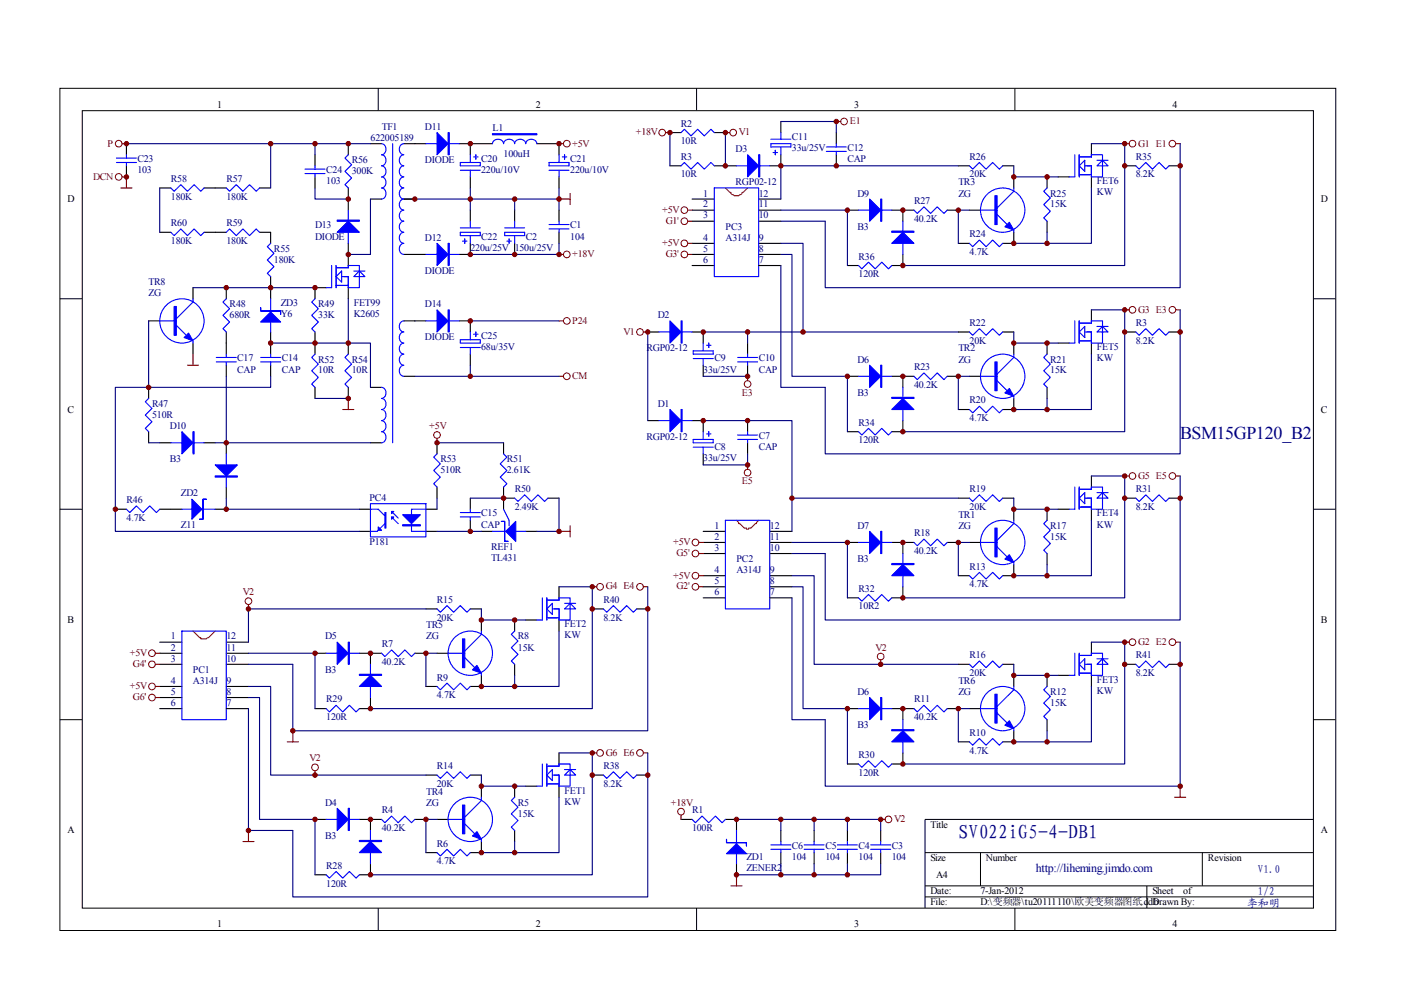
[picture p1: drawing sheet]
<svg xmlns="http://www.w3.org/2000/svg" width="297mm" height="210mm" viewBox="0 0 297 210" stroke-linecap="round" stroke-linejoin="round" font-family="sans-serif">
<g fill="none" stroke="#000" stroke-width=".21">
<path d="M12.7 18.7h270.5v178.6h-270.5zM80.2 18.7v4.7M147.7 18.7v4.7M215.2 18.7v4.7M17.4 23.5h261.1v169h-261.1zM12.7 63.3h4.7M278.4 63.3h4.7M12.7 108h4.7M278.4 108h4.7M12.7 152.6h4.7M278.4 152.6h4.7M278.4 173.7h-82.3v18.8"/>
<path d="M80.2 192.5v4.7M147.7 192.5v4.7M196.1 180.8h82.3M196.1 187.8h82.3M196.1 190.2h82.3M207.9 180.8v7M215.2 192.5v4.7M243.2 187.8v4.7M254.9 180.8v7"/>
</g>
<g fill="none" stroke="#000" stroke-width=".23">
<path d="M26.8 30.5v2.3M26.8 35.2v2.3M33.9 39.9h2.3M43.3 39.9h4.7M55 39.9h2.4M66.8 32.8v2.4M66.8 37.5v2.4M73.8 30.5v2.3M73.8 39.9v4.7M78.5 30.5h2.4M85.6 30.5h4.7M97.4 30.5h7"/>
<path d="M99.7 30.5v2.3M99.7 37.5v2.4M113.8 30.5h4.7v2.3M118.5 37.5v2.4M142 35.2h2.4M142 28.1h2.4M151.4 35.2h4.8M151.4 28.1h2.4M165.6 32.8v2.4h-2.4M165.6 25.8v2.3M177.3 28.1v2.4M177.3 32.8v2.4"/>
<path d="M203.2 35.2h2.3M212.6 35.2h2.3M214.9 37.5v2.4M222 37.5v2.4M224.3 37.5h2.4M231.4 30.5v2.3M231.4 37.5v2.4M238.5 35.2h2.3M247.9 35.2h2.3M33.9 49.3h2.3M43.3 49.3h4.7M55 49.3h2.4v2.3"/>
<path d="M57.4 58.6v4.7M73.8 51.6v4.7M78.5 42.2h2.4M85.6 42.2h2.4M85.6 53.9h4.7M99.7 51.6v2.3h-2.3M99.7 44.6v2.3M109.1 44.6v2.3M109.1 51.6v2.3M118.5 44.6v2.3M118.5 49.3v2.3M146.7 42.2h4.7"/>
<path d="M146.7 53.9h4.7M146.7 44.6h4.7M146.7 46.9h4.7M146.7 51.6h4.7M146.7 56.3h4.7M160.9 42.2h4.7M160.9 53.9h4.7M160.9 44.6h4.7M160.9 46.9h4.7M160.9 51.6h4.7M160.9 56.3h4.7M179.7 44.6h2.3"/>
<path d="M179.7 56.3h2.3M189.1 44.6h4.7M191.4 53.9v2.4h-2.3M191.4 44.6v2.3M200.8 44.6h2.4M203.2 51.6h2.3M205.5 44.6h2.4M214.9 49.3v2.3h-2.3M222 46.9v2.4M31.5 68h2.4M40.9 61v2.3M40.9 72.7v2.4"/>
<path d="M48 61v2.3M48 70.4v4.7M48 77.4v2.4M57.4 70.4v4.7M57.4 77.4v2.4M66.8 70.4v4.7M69.1 61h-2.3v2.3M73.8 61v2.3M73.8 72.7v2.4M85.6 79.8h2.4M85.6 68h4.7M97.4 68h2.3v2.4"/>
<path d="M99.7 75.1v2.3M137.3 70.4h2.4M146.7 70.4h2.4v2.3M149.1 77.4v2.4M158.5 72.7v2.4M158.5 77.4v2.4M179.7 79.8h2.3M189.1 79.8h4.7M191.4 79.8v2.3M200.8 79.8h2.4M203.2 70.4h2.3M205.5 79.8h2.4"/>
<path d="M212.6 70.4h2.3M214.9 72.7v2.4M222 72.7v2.4M224.3 72.7h2.4M231.4 65.7v2.3M231.4 72.7v2.4M238.5 70.4h2.3M247.9 70.4h2.3M31.5 82.1v2.4M31.5 91.5v2.4M33.9 93.9h2.3M43.3 93.9h2.3"/>
<path d="M48 93.9v2.3M66.8 82.1v2.4M73.8 82.1v2.4M78.5 82.1h2.4M78.5 93.9h2.4M92.7 93.9v2.3M106.8 93.9v2.3M137.3 89.2h2.4M146.7 89.2h2.4v2.3M149.1 96.2v2.4M158.5 89.2v2.3M158.5 93.9v2.3"/>
<path d="M179.7 91.5h2.3M191.4 89.2v2.3h-2.3M203.2 86.8h2.3M214.9 84.5v2.3h-2.3M222 82.1v2.4M24.5 108h2.3M33.9 108h4.7M45.6 108h2.4M48 103.3v2.3M76.2 108h2.3M76.2 112.7h2.3M90.3 108h2.4"/>
<path d="M90.3 112.7h2.4M92.7 103.3v2.3M99.7 105.6v2.4M99.7 110.3v2.4M102.1 112.7h2.3M106.8 105.6h2.3M106.8 103.3v4.7M111.5 112.7h2.3M116.2 105.6h2.3M149.1 112.7h4.7M149.1 115h4.7M149.1 117.4h4.7"/>
<path d="M163.2 112.7h4.7M163.2 115h4.7M163.2 117.4h4.7M179.7 115h2.3M189.1 115h4.7M191.4 115v2.4M200.8 115h2.4M203.2 105.6h2.3M205.5 115h2.4M212.6 105.6h2.3M214.9 108v2.3M214.9 119.7v2.4h-2.3"/>
<path d="M222 108v2.3M222 117.4v2.3M224.3 108h2.4M231.4 100.9v2.4M231.4 108v2.3M238.5 105.6h2.3M247.9 105.6h2.3M33.9 138.5h4.7M33.9 136.2h4.7M48 138.5h4.7M48 136.2h4.7M66.8 138.5h2.3"/>
<path d="M76.2 138.5h4.7M78.5 138.5v2.4M88 138.5h2.3M90.3 129.1h2.4M92.7 138.5h2.3M99.7 129.1h2.4M102.1 131.5v2.3M109.1 131.5v2.3M111.5 131.5h2.3M118.5 124.4v2.4M118.5 131.5v2.3M125.6 129.1h2.3"/>
<path d="M135 129.1h2.3M149.1 122.1h4.7M149.1 126.8h4.7M149.1 124.4h4.7M163.2 122.1h4.7M163.2 126.8h4.7M163.2 124.4h4.7M179.7 126.8h2.3M191.4 124.4v2.4h-2.3M203.2 122.1h2.3M231.4 136.2v2.3M33.9 150.2h4.7"/>
<path d="M33.9 140.9h4.7M33.9 145.5h4.7M33.9 147.9h4.7M48 150.2h4.7M48 140.9h4.7M48 145.5h4.7M48 147.9h4.7M66.8 150.2h2.3M78.5 147.9v2.3h-2.3M90.3 145.5h2.4M102.1 143.2v2.3h-2.4M109.1 140.9v2.3"/>
<path d="M118.5 159.6v2.4M179.7 150.2h2.3M189.1 150.2h4.7M191.4 150.2v2.4M191.4 159.6v2.4h-2.3M200.8 150.2h2.4M203.2 140.9h2.3M203.2 157.3h2.3M205.5 150.2h2.4M212.6 140.9h2.3M214.9 143.2v2.3M214.9 154.9v2.4h-2.3"/>
<path d="M222 143.2v2.3M222 152.6v2.3M224.3 143.2h2.4M231.4 143.2v2.3M238.5 140.9h2.3M247.9 140.9h2.3M66.8 173.7h2.3M76.2 173.7h4.7M78.5 173.7v2.4M88 173.7h2.3M90.3 164.3h2.4M92.7 173.7h2.3"/>
<path d="M99.7 164.3h2.4M102.1 166.7v2.3M102.1 178.4v2.4h-2.4M109.1 166.7v2.3M109.1 176.1v2.3M111.5 166.7h2.3M118.5 166.7v2.3M125.6 164.3h2.3M135 164.3h2.3M144.4 173.7h2.3M153.8 173.7h2.4v2.4M165.6 176.1v2.3"/>
<path d="M172.6 176.1v2.3M179.7 162h2.3M179.7 176.1v2.3M186.7 176.1v2.3M66.8 185.5h2.3M78.5 183.1v2.4h-2.3M90.3 180.8h2.4M156.2 183.1v2.4M165.6 180.8v2.3M172.6 180.8v2.3M179.7 180.8v2.3M186.7 180.8v2.3"/>
</g>
<g fill="none" stroke="#00f" stroke-width=".23">
<path d="M24.7 33.5h4.2M24.7 34.5h4.2M26.8 32.8v.7M26.8 34.5v.7M36.2 39.9l.7 .7 1.4-1.4 1.4 1.4 1.5-1.4 1.4 1.4 .7-.7M48 39.9l.7 .7 1.4-1.4 1.4 1.4 1.4-1.4 1.4 1.4 .7-.7M64.7 35.9h4.2M64.7 36.8h4.2M66.8 35.2v.7M66.8 36.8v.7M73.8 32.8l-.7 .7 1.4 1.4-1.4 1.4 1.4 1.4-1.4 1.5 .7 .7M80.9 30.5a1.2 1.2 0 0 1 .9 1.1 1.2 1.2 0 0 1-.9 1.2 1.2 1.2 0 0 1 .9 1.2 1.2 1.2 0 0 1-.9 1.2 1.2 1.2 0 0 1 .9 1.1 1.2 1.2 0 0 1-.9 1.2 1.2 1.2 0 0 1 .9 1.2 1.2 1.2 0 0 1-.9 1.2 1.2 1.2 0 0 1 .9 1.1 1.2 1.2 0 0 1-.9 1.2"/>
<path d="M83.2 30.5v63.4M85.6 30.5a1.21 1.21 0 0 0-.9 1.1 1.21 1.21 0 0 0 .9 1.2 1.2 1.2 0 0 0-.9 1.2 1.2 1.2 0 0 0 .9 1.2 1.2 1.2 0 0 0-.9 1.1 1.2 1.2 0 0 0 .9 1.2 1.2 1.2 0 0 0-.9 1.2 1.2 1.2 0 0 0 .9 1.2 1.2 1.2 0 0 0-.9 1.1 1.2 1.2 0 0 0 .9 1.2 1.2 1.2 0 0 0-.9 1.2 1.2 1.2 0 0 0 .9 1.2 1.2 1.2 0 0 0-.9 1.1 1.2 1.2 0 0 0 .9 1.2 1.21 1.21 0 0 0-.9 1.2 1.21 1.21 0 0 0 .9 1.2 1.2 1.2 0 0 0-.9 1.1 1.2 1.2 0 0 0 .9 1.2 1.2 1.2 0 0 0-.9 1.2 1.2 1.2 0 0 0 .9 1.1M90.3 30.5h7.1M97.6 34.5h4.2v.7h-4.2zM97.6 36.1h4.2M99.7 32.8v1.7M99.7 36.1v1.4M100.4 33.3h1M100.9 32.8v.9M104.4 30.5a1.21 1.21 0 0 1 1.2-1 1.21 1.21 0 0 1 1.2 1 1.21 1.21 0 0 1 1.1-1 1.21 1.21 0 0 1 1.2 1 1.21 1.21 0 0 1 1.2-1 1.21 1.21 0 0 1 1.2 1 1.2 1.2 0 0 1 1.1-1 1.2 1.2 0 0 1 1.2 1M116.4 34.5h4.2v.7h-4.2zM116.4 36.1h4.2"/>
<path d="M118.5 32.8v1.7M118.5 36.1v1.4M119.2 33.3h1M119.7 32.8v.9M144.4 35.2l.7-.7 1.4 1.4 1.4-1.4 1.4 1.4 1.4-1.4 .7 .7M144.4 28.1l.7-.7 1.4 1.4 1.4-1.4 1.4 1.4 1.4-1.4 .7 .7M151.4 39.9h9.5v18.7h-9.5zM156.2 35.2h7M163.4 30.5h4.3v.7h-4.3zM163.4 29.5h4.3M163.9 32.3h1M164.4 31.9v.9"/>
<path d="M165.6 28.1v1.4M165.6 31.2v1.6M175.2 31.2h4.2M175.2 32.1h4.2M177.3 30.5v.7M177.3 32.1v.7M205.5 35.2l.7 .7 1.5-1.4 1.4 1.4 1.4-1.4 1.4 1.4 .7-.7M214.9 39.9v.7l-3.5 3.5M222 39.9l-.7 .7 1.4 1.4-1.4 1.4 1.4 1.4-1.4 1.4 .7 .7M227.9 32.8v4.7h-1.2M228.8 33.3h2.6v-.5h2.4v4.7h-2.4v-2.3h-1.4M228.8 32.8v4.7"/>
<path d="M228.8 37h2.6M228.8 35.2l1.2-1.2v2.3zM232.6 35.2l1.2-1.2 1.1 1.2zM232.6 34h2.3M240.8 35.2l.7 .7 1.4-1.4 1.4 1.4 1.4-1.4 1.5 1.4 .7-.7M36.2 49.3l.7 .7 1.4-1.5 1.4 1.5 1.5-1.5 1.4 1.5 .7-.7M48 49.3l.7-.8 1.4 1.5 1.4-1.5 1.4 1.5 1.4-1.5 .7 .8M57.4 51.6l-.7 .7 1.4 1.4-1.4 1.4 1.4 1.4-1.4 1.4 .7 .7M70.3 56.3v4.7h-1.2M71.3 56.8h2.5v-.5h2.4v4.7h-2.4v-2.4h-1.4M71.3 56.3v4.7M71.3 58.6l1.1-1.1v2.3z"/>
<path d="M73.8 44.6v7M75 58.6l1.2-1.1 1.2 1.1zM75 57.5h2.4M90.3 53.9h7.1M97.6 49.3h4.2v.7h-4.2zM97.6 48.3h4.2M98.1 51.1h.9M98.5 50.7v.9M99.7 46.9v1.4M99.7 50v1.6M107 48.3h4.2M107 49.3h4.2v.7h-4.2z"/>
<path d="M107.5 51.1h.9M107.9 50.7v.9M109.1 46.9v1.4M109.1 50v1.6M116.4 47.6h4.2M116.4 48.5h4.2M118.5 46.9v.7M118.5 48.5v.8M182 56.3l.7 .7 1.4-1.4 1.4 1.4 1.5-1.4 1.4 1.4 .7-.7M182 44.6h7.1M191.4 46.9v7M193.8 44.6l.7 .7 1.4-1.4 1.4 1.4 1.4-1.4 1.4 1.4 .7-.7"/>
<path d="M205.5 51.6l.7 .7 1.5-1.4 1.4 1.4 1.4-1.4 1.4 1.4 .7-.7M207.9 44.6h3.5M211.4 45.5l2.1 2.1M214.9 48.8v.5M33.9 68h3.5M37.4 69l2.1 2.1M40.9 63.3v.7l-3.5 3.6M40.9 72.3v.4M45.9 75.8h4.2M45.9 76.7h4.2M48 63.3l-.7 .7 1.4 1.5-1.4 1.4 1.4 1.4-1.4 1.4 .7 .7M48 75.1v.7"/>
<path d="M48 76.7v.7M55.3 75.8h4.2M55.3 76.7h4.2M57.4 63.3v7.1M57.4 75.1v.7M57.4 76.7v.7M66.8 75.1l-.7 .7 1.4 1.4-1.4 1.4 1.4 1.4-1.4 1.4 .7 .7M66.8 63.3l-.7 .7 1.4 1.5-1.4 1.4 1.4 1.4-1.4 1.4 .7 .7M71.3 60.5h2.5M73.8 75.1l-.7 .7 1.4 1.4-1.4 1.4 1.4 1.4-1.4 1.4 .7 .7M85.6 68a1.2 1.2 0 0 0-.9 1.2 1.2 1.2 0 0 0 .9 1.2 1.2 1.2 0 0 0-.9 1.2 1.2 1.2 0 0 0 .9 1.1 1.2 1.2 0 0 0-.9 1.2 1.2 1.2 0 0 0 .9 1.2 1.2 1.2 0 0 0-.9 1.2 1.2 1.2 0 0 0 .9 1.1 1.2 1.2 0 0 0-.9 1.2 1.2 1.2 0 0 0 .9 1.2M90.3 68h7.1"/>
<path d="M97.6 72h4.2v.7h-4.2zM97.6 73.7h4.2M99.7 70.4v1.6M99.7 73.7v1.4M100.4 70.9h1M100.9 70.4v.9M139.7 70.4h7M147 74.4h4.2v.7h-4.2zM147 76h4.2M149.1 72.7v1.7M149.1 76v1.4M149.8 73.2h.9"/>
<path d="M150.3 72.7v1M156.4 75.8h4.2M156.4 76.7h4.2M158.5 75.1v.7M158.5 76.7v.7M182 79.8h7.1M193.8 79.8l.7 .7 1.4-1.4 1.4 1.4 1.4-1.4 1.4 1.4 .7-.7M205.5 70.4l.7 .7 1.5-1.4 1.4 1.4 1.4-1.4 1.4 1.4 .7-.7M207.9 79.8h3.5M214.9 75.1v.7l-3.5 3.5M222 75.1l-.7 .7 1.4 1.4-1.4 1.4 1.4 1.4-1.4 1.4 .7 .7M227.9 68v4.7h-1.2"/>
<path d="M228.8 68.5h2.6v-.5h2.4v4.7h-2.4v-2.3h-1.4M228.8 68v4.7M228.8 70.4l1.2-1.2v2.4zM228.8 72.3h2.6M232.6 69.2h2.3M233.8 69.2l1.1 1.2h-2.3zM240.8 70.4l.7 .7 1.4-1.4 1.4 1.4 1.4-1.4 1.5 1.4 .7-.7M31.5 84.5l-.7 .7 1.4 1.4-1.4 1.4 1.4 1.4-1.4 1.4 .7 .7M36.2 93.9h7.1M48 96.2v7.1M80.9 82.1a1.2 1.2 0 0 1 .9 1.2 1.2 1.2 0 0 1-.9 1.2 1.2 1.2 0 0 1 .9 1.2 1.2 1.2 0 0 1-.9 1.1 1.2 1.2 0 0 1 .9 1.2 1.2 1.2 0 0 1-.9 1.2 1.2 1.2 0 0 1 .9 1.2 1.2 1.2 0 0 1-.9 1.1 1.2 1.2 0 0 1 .9 1.2 1.2 1.2 0 0 1-.9 1.2M92.7 96.2l-.8 .7 1.5 1.4-1.5 1.4 1.5 1.5-1.5 1.4 .8 .7"/>
<path d="M106.8 96.2l.7 .7-1.4 1.4 1.4 1.4-1.4 1.5 1.4 1.4-.7 .7M139.7 89.2h7M147 93.2h4.2v.7h-4.2zM147 94.8h4.2M149.1 91.5v1.7M149.1 94.8v1.4M149.8 92h.9M150.3 91.5v1M156.4 92.2h4.2M156.4 93.2h4.2M158.5 91.5v.7M158.5 93.2v.7"/>
<path d="M182 91.5l.7 .7 1.4-1.4 1.4 1.4 1.5-1.4 1.4 1.4 .7-.7M191.4 82.1v7.1M205.5 86.8l.7 .7 1.5-1.4 1.4 1.4 1.4-1.4 1.4 1.4 .7-.7M211.4 80.7l2.1 2.1M214.9 84v.5M26.8 108l.7 .7 1.4-1.4 1.4 1.4 1.4-1.4 1.5 1.4 .7-.7M38.6 108h7M78.5 106.8h11.8v7h-11.8zM78.5 108h1.7l1.4 1.4M81.6 111l-1.6 1.7h-1.5M83 109.6l1.4 1.4M83 108.4l1.4 1.4"/>
<path d="M90.3 108h-3.1v4.7h3.1M97.6 108.7h4.2M97.6 109.6h4.2M99.7 108v.7M99.7 109.6v.7M104.4 112.7h7.1M106.8 108l1.1 2.3v1.2M109.1 105.6l.7 .7 1.4-1.4 1.4 1.4 1.5-1.4 1.4 1.4 .7-.7M153.8 110.3h9.4v18.8h-9.4zM182 115h7.1M191.4 117.4v7M193.8 115l.7 .7 1.4-1.4 1.4 1.4 1.4-1.4 1.4 1.4 .7-.7"/>
<path d="M205.5 105.6l.7 .7 1.5-1.4 1.4 1.4 1.4-1.4 1.4 1.4 .7-.7M207.9 115h3.5M211.4 116l2.1 2.1M214.9 110.3v.7l-3.5 3.5M214.9 119.2v.5M222 110.3l-.7 .7 1.4 1.4-1.4 1.4 1.4 1.5-1.4 1.4 .7 .7M227.9 103.3v4.7h-1.2M228.8 103.7h2.6v-.4h2.4v4.7h-2.4v-2.4h-1.4M228.8 103.3v4.7M228.8 105.6l1.2-1.2v2.4zM228.8 107.5h2.6M232.6 104.4h2.3"/>
<path d="M233.8 104.4l1.1 1.2h-2.3zM240.8 105.6l.7 .7 1.4-1.4 1.4 1.4 1.4-1.4 1.5 1.4 .7-.7M38.6 133.8h9.4v18.8h-9.4zM69.1 138.5h7.1M80.9 138.5l.7 .7 1.4-1.4 1.4 1.4 1.4-1.4 1.4 1.4 .8-.7M92.7 129.1l.7 .7 1.4-1.4 1.4 1.4 1.4-1.4 1.4 1.4 .7-.7M95 138.5h3.5M98.5 139.4l2.2 2.2M102.1 133.8v.7l-3.6 3.5M109.1 133.8l-.7 .7 1.4 1.4-1.4 1.4 1.4 1.4-1.4 1.4 .7 .8M115 126.8v4.7h-1.2M115.9 127.2h2.6v-.4h2.4v4.7h-2.4v-2.4h-1.4"/>
<path d="M115.9 126.8v4.7M115.9 131h2.6M117.1 127.9v2.4l-1.2-1.2zM119.7 129.1l1.2-1.2 1.2 1.2zM119.7 127.9h2.4M127.9 129.1l.7 .7 1.4-1.4 1.5 1.4 1.4-1.4 1.4 1.4 .7-.7M182 126.8l.7 .7 1.4-1.4 1.4 1.4 1.5-1.4 1.4 1.4 .7-.7M205.5 122.1l.7 .7 1.5-1.4 1.4 1.4 1.4-1.4 1.4 1.4 .7-.7M227.9 138.5v4.7h-1.2M228.8 139h2.6v-.5h2.4v4.7h-2.4v-2.3h-1.4M228.8 138.5v4.7M232.6 139.7h2.3"/>
<path d="M233.8 139.7l1.1 1.2h-2.3zM69.1 150.2l.7 .7 1.5-1.4 1.4 1.4 1.4-1.4 1.4 1.4 .7-.7M78.5 140.9v7M92.7 145.5l.7 .8 1.4-1.5 1.4 1.5 1.4-1.5 1.4 1.5 .7-.8M102.1 142.7v.5M182 150.2h7.1M191.4 152.6v7M193.8 150.2l.7 .7 1.4-1.4 1.4 1.4 1.4-1.4 1.4 1.4 .7-.7M205.5 140.9l.7 .7 1.5-1.5 1.4 1.5 1.4-1.5 1.4 1.5 .7-.7M205.5 157.3l.7 .7 1.5-1.4 1.4 1.4 1.4-1.4 1.4 1.4 .7-.7M207.9 150.2h3.5M211.4 151.2l2.1 2.1"/>
<path d="M214.9 145.5v.8l-3.5 3.5M214.9 154.5v.4M222 145.5l-.7 .8 1.4 1.4-1.4 1.4 1.4 1.4-1.4 1.4 .7 .7M228.8 140.9l1.2-1.2v2.3zM228.8 142.7h2.6M240.8 140.9l.7 .7 1.4-1.5 1.4 1.5 1.4-1.5 1.5 1.5 .7-.7M69.1 173.7h7.1M78.5 176.1v7M80.9 173.7l.7 .7 1.4-1.4 1.4 1.4 1.4-1.4 1.4 1.4 .8-.7M92.7 164.3l.7 .7 1.4-1.4 1.4 1.4 1.4-1.4 1.4 1.4 .7-.7M95 173.7h3.5M98.5 174.7l2.2 2.1"/>
<path d="M102.1 169v.7l-3.6 3.6M102.1 178v.4M109.1 169l-.7 .7 1.4 1.4-1.4 1.5 1.4 1.4-1.4 1.4 .7 .7M115 162v4.7h-1.2M115.9 162.5h2.6v-.5h2.4v4.7h-2.4v-2.4h-1.4M115.9 162v4.7M115.9 166.2h2.6M117.1 163.2v2.3l-1.2-1.2zM119.7 164.3l1.2-1.1 1.2 1.1zM119.7 163.2h2.4M127.9 164.3l.7 .7 1.4-1.4 1.5 1.4 1.4-1.4 1.4 1.4 .7-.7M146.7 173.7l.7 .7 1.5-1.4 1.4 1.4 1.4-1.4 1.4 1.4 .7-.7"/>
<path d="M156.2 176.1v7M163.4 179.1h4.3M165.6 178.4v.7M170.5 179.1h4.2M172.6 178.4v.7M177.6 179.1h4.2M179.7 178.4v.7M182 162l.7 .7 1.4-1.4 1.4 1.4 1.5-1.4 1.4 1.4 .7-.7M184.6 179.1h4.2M186.7 178.4v.7M69.1 185.5l.7 .7 1.5-1.4 1.4 1.4 1.4-1.4 1.4 1.4 .7-.7M92.7 180.8l.7 .7 1.4-1.4 1.4 1.4 1.4-1.4 1.4 1.4 .7-.7"/>
<path d="M163.4 180.1h4.3M165.6 180.1v.7M170.5 180.1h4.2M172.6 180.1v.7M177.6 180.1h4.2M179.7 180.1v.7M184.6 180.1h4.2M186.7 180.1v.7"/>
<circle cx="212.6" cy="44.6" r="4.7"/>
<circle cx="38.6" cy="68" r="4.7"/>
<circle cx="212.6" cy="79.8" r="4.7"/>
<circle cx="212.6" cy="115" r="4.7"/>
<circle cx="99.7" cy="138.5" r="4.7"/>
<circle cx="212.6" cy="150.2" r="4.7"/>
<circle cx="99.7" cy="173.7" r="4.7"/>
</g>
<g fill="#00f" stroke="#00f" stroke-width=".23">
<path d="M71.5 49.3l2.3-2.4 2.4 2.4z"/>
<path d="M57.4 66.2l2.1 2.1h-4.2z"/>
<path d="M39 71.6l1-1 .9 1.7z"/>
<path d="M85.4 109.1h3.7l-1.9 1.9z"/>
<path d="M83 108.4h.5l-.5 .5z"/>
<path d="M83 109.6h.5l-.5 .5z"/>
<path d="M80.2 111.7l.7 .7h-.7z"/>
<path d="M45.6 98.6h4.7l-2.3 2.3z"/>
<path d="M38.6 91.5l2.3 2.4-2.3 2.3z"/>
<path d="M40.7 105.9l2.1 2.1-2.1 2.1z"/>
<path d="M92.7 28.1l2.3 2.4-2.3 2.3z"/>
<path d="M92.7 51.6l2.3 2.3-2.3 2.4z"/>
<path d="M92.7 65.7l2.3 2.3-2.3 2.4z"/>
<path d="M214 47.1l.9 1.7-1.8-.7z"/>
<path d="M184.4 42.2l2.3 2.4-2.3 2.3z"/>
<path d="M189.1 51.6l2.3-2.3 2.4 2.3z"/>
<path d="M213.1 83.3l.9-.9 .9 1.6z"/>
<path d="M184.4 77.4l2.3 2.4-2.3 2.3z"/>
<path d="M189.1 86.8l2.3-2.3 2.4 2.3z"/>
<path d="M213.1 118.5l.9-.9 .9 1.6z"/>
<path d="M184.4 112.7l2.3 2.3-2.3 2.4z"/>
<path d="M189.1 122.1l2.3-2.4 2.4 2.4z"/>
<path d="M214 152.8l.9 1.7-1.8-.7z"/>
<path d="M184.4 147.9l2.3 2.3-2.3 2.4z"/>
<path d="M189.1 157.3l2.3-2.4 2.4 2.4z"/>
<path d="M100.2 177.3l.9-1 1 1.7z"/>
<path d="M71.5 171.4l2.3 2.3-2.3 2.4z"/>
<path d="M76.2 180.8l2.3-2.4 2.4 2.4z"/>
<path d="M101.1 141.1l1 1.6-1.9-.7z"/>
<path d="M71.5 136.2l2.3 2.3-2.3 2.4z"/>
<path d="M78.5 143.2l2.4 2.3h-4.7z"/>
<path d="M158.5 32.8l2.4 2.4-2.4 2.3z"/>
<path d="M142 68l2.4 2.4-2.4 2.3z"/>
<path d="M154 181l2.2-2.1 2.1 2.1z"/>
<path d="M142 86.8l2.4 2.4-2.4 2.3z"/>
<path d="M107.2 112.7l2.2-2.1v4.2z"/>
<path d="M71.5 46.7h4.7v.2h-4.7z" fill-rule="evenodd"/>
<path d="M55.3 65.2v.7h4.2v.7v-.7h-4.2z" fill-rule="evenodd"/>
<path d="M36.9 65h.5v6.1h-.5z" fill-rule="evenodd"/>
<path d="M85.4 111.3h3.7v.2h-3.7z" fill-rule="evenodd"/>
<path d="M81.6 108.7h.2v3.3h-.2z" fill-rule="evenodd"/>
<path d="M45.6 100.9h4.7v.3h-4.7z" fill-rule="evenodd"/>
<path d="M40.9 91.5h.3v4.7h-.3z" fill-rule="evenodd"/>
<path d="M43 105.9v4.2h-.7h.7v-4.2h.7z" fill-rule="evenodd"/>
<path d="M95 28.1h.2v4.7h-.2z" fill-rule="evenodd"/>
<path d="M95 51.6h.2v4.7h-.2z" fill-rule="evenodd"/>
<path d="M95 65.7h.2v4.7h-.2z" fill-rule="evenodd"/>
<path d="M104.4 28.3h9.4v.3h-9.4z" fill-rule="evenodd"/>
<path d="M210.9 41.5h.5v6.1h-.5z" fill-rule="evenodd"/>
<path d="M186.7 42.2h.3v4.7h-.3z" fill-rule="evenodd"/>
<path d="M189.1 49h4.7v.3h-4.7z" fill-rule="evenodd"/>
<path d="M210.9 76.7h.5v6.1h-.5z" fill-rule="evenodd"/>
<path d="M186.7 77.4h.3v4.7h-.3z" fill-rule="evenodd"/>
<path d="M189.1 84.2h4.7v.3h-4.7z" fill-rule="evenodd"/>
<path d="M210.9 112h.5v6.1h-.5z" fill-rule="evenodd"/>
<path d="M186.7 112.7h.3v4.7h-.3z" fill-rule="evenodd"/>
<path d="M189.1 119.5h4.7v.2h-4.7z" fill-rule="evenodd"/>
<path d="M210.9 147.2h.5v6.1h-.5z" fill-rule="evenodd"/>
<path d="M186.7 147.9h.3v4.7h-.3z" fill-rule="evenodd"/>
<path d="M189.1 154.7h4.7v.2h-4.7z" fill-rule="evenodd"/>
<path d="M98.1 170.7h.4v6.1h-.4z" fill-rule="evenodd"/>
<path d="M73.8 171.4h.3v4.7h-.3z" fill-rule="evenodd"/>
<path d="M76.2 178.2h4.7v.2h-4.7z" fill-rule="evenodd"/>
<path d="M98.1 135.4h.4v6.2h-.4z" fill-rule="evenodd"/>
<path d="M73.8 136.2h.3v4.7h-.3z" fill-rule="evenodd"/>
<path d="M76.2 143h4.7v.2h-4.7z" fill-rule="evenodd"/>
<path d="M160.9 32.8h.2v4.7h-.2z" fill-rule="evenodd"/>
<path d="M144.4 68h.2v4.7h-.2z" fill-rule="evenodd"/>
<path d="M154 178v.7h4.3v.7v-.7h-4.3z" fill-rule="evenodd"/>
<path d="M144.4 86.8h.2v4.7h-.2z" fill-rule="evenodd"/>
<path d="M106.3 110.6h.7v4.2h.7h-.7v-4.2z" fill-rule="evenodd"/>
</g>
<g fill="none" stroke="#800000" stroke-width=".21">
<circle cx="25.2" cy="30.5" r=".71"/>
<circle cx="25.2" cy="37.5" r=".71"/>
<circle cx="120.2" cy="30.5" r=".71"/>
<circle cx="140.4" cy="28.1" r=".7"/>
<circle cx="155.4" cy="28.1" r=".71"/>
<circle cx="179" cy="25.8" r=".71"/>
<circle cx="240.1" cy="30.5" r=".71"/>
<circle cx="248.6" cy="30.5" r=".71"/>
<circle cx="120.2" cy="53.9" r=".71"/>
<circle cx="145.1" cy="51.6" r=".71"/>
<circle cx="145.1" cy="53.9" r=".7"/>
<circle cx="145.1" cy="44.6" r=".7"/>
<circle cx="145.1" cy="46.9" r=".7"/>
<circle cx="120.2" cy="68" r=".71"/>
<circle cx="120.2" cy="79.8" r=".71"/>
<circle cx="135.7" cy="70.4" r=".71"/>
<circle cx="240.1" cy="65.7" r=".71"/>
<circle cx="248.6" cy="65.7" r=".71"/>
<circle cx="92.7" cy="92.2" r=".71"/>
<circle cx="158.5" cy="81.4" r=".7"/>
<circle cx="147.5" cy="115" r=".71"/>
<circle cx="147.5" cy="117.4" r=".71"/>
<circle cx="158.5" cy="100.2" r=".7"/>
<circle cx="240.1" cy="100.9" r=".71"/>
<circle cx="248.6" cy="100.9" r=".71"/>
<circle cx="32.2" cy="138.5" r=".71"/>
<circle cx="52.7" cy="127.5" r=".7"/>
<circle cx="127.2" cy="124.4" r=".71"/>
<circle cx="135.7" cy="124.4" r=".71"/>
<circle cx="147.5" cy="124.4" r=".71"/>
<circle cx="147.5" cy="122.1" r=".71"/>
<circle cx="186.7" cy="139.2" r=".71"/>
<circle cx="240.1" cy="136.2" r=".71"/>
<circle cx="248.6" cy="136.2" r=".71"/>
<circle cx="32.2" cy="145.5" r=".71"/>
<circle cx="32.2" cy="140.8" r=".71"/>
<circle cx="32.2" cy="147.9" r=".71"/>
<circle cx="127.2" cy="159.6" r=".71"/>
<circle cx="135.7" cy="159.6" r=".71"/>
<circle cx="66.8" cy="162.7" r=".71"/>
<circle cx="144.4" cy="172.1" r=".71"/>
<circle cx="188.4" cy="173.7" r=".71"/>
</g>
<g fill="none" stroke="#800000" stroke-width=".23">
<path d="M25.6 39.9h2.4M25.9 30.5h.9M25.9 37.5h.9v2.4M118.5 30.5h1M141.1 28.1h.9M153.8 28.1h.9M177.3 25.8h1M238.5 30.5h.9M249.3 30.5h.9M118.5 53.9h1M118.5 42.2h2.4M120.9 41v2.4"/>
<path d="M145.8 53.9h.9M145.8 44.6h.9M145.8 51.6h.9M145.8 46.9h.9M39.7 77.4h2.4M40.9 75.1v2.3M118.5 68h1M118.5 79.8h1M136.4 70.4h.9M158.5 79.8v.9M238.5 65.7h.9M249.3 65.7h.9"/>
<path d="M72.7 86.8h2.3M73.8 84.5v2.3M92.7 92.9v1M158.5 98.6v.9M118.5 112.7h2.4M120.9 111.5v2.3M148.2 115h.9M148.2 117.4h.9M238.5 100.9h.9M249.3 100.9h.9M32.9 138.5h1M52.7 128.2v.9"/>
<path d="M125.6 124.4h.9M136.4 124.4h.9M148.2 124.4h.9M148.2 122.1h.9M186.7 139.9v1M238.5 136.2h.9M249.3 136.2h.9M32.9 145.5h1M32.9 140.9h1M32.9 147.9h1M60.9 157.3h2.4M62.1 154.9v2.4"/>
<path d="M125.6 159.6h.9M136.4 159.6h.9M51.5 178.4h2.4M52.7 176.1v2.3M66.8 163.4v.9M144.4 172.8v.9M186.7 173.7h1M249 169h2.4M250.2 166.7v2.3M155 187.8h2.3M156.2 185.5v2.3"/>
</g>
<g fill="none" stroke="#000080" stroke-width=".23">
<path d="M26.8 30.5h51.7M33.9 39.9v9.4M57.4 30.5v9.4M66.8 39.9v2.3h7M66.8 30.5v2.3M99.7 39.9v4.7M118.5 39.9v2.3h-30.5M142 28.1v7.1M153.8 28.1v7.1M165.6 25.8h11.7v2.3M203.2 35.2h-37.6v7M214.9 35.2v2.3h9.4"/>
<path d="M231.4 39.9v11.7h-16.5M231.4 30.5h7.1v25.8h-47.1M250.2 30.5v30.5h-75.2v-14.1h-9.4M78.5 42.2v11.7h-4.7M109.1 42.2v2.4M118.5 51.6v2.3h-18.8M118.5 42.2v2.4M165.6 56.3v25.8h9.4v14.1h75.2v-30.5M165.6 53.9h2.3v25.9h11.8v11.7M165.6 51.6h4.7v18.8h32.9M165.6 44.6h14.1v11.7M205.5 44.6h-2.3v7"/>
<path d="M222 49.3v2.3M31.5 68v14.1M40.9 61h25.9M48 79.8v14.1h30.5M57.4 79.8v2.3h-25.9M73.8 63.3v9.4h-16.4M73.8 72.7h4.7v9.4M88 79.8h30.5M99.7 68h18.8M99.7 77.4v2.4M137.3 70.4v18.8M149.1 79.8h9.4"/>
<path d="M149.1 70.4h21.2M158.5 70.4v2.3M205.5 79.8h-2.3v7M214.9 70.4v2.3h9.4M231.4 75.1v11.7h-16.5M231.4 65.7h7.1v25.8h-47.1M31.5 82.1h-7v30.6h51.7M31.5 93.9h2.4M45.6 93.9h2.4M66.8 84.5h7M92.7 93.9h14.1M149.1 89.2h18.8v16.4"/>
<path d="M158.5 96.2v2.4h-9.4M222 84.5v2.3M48 105.6v2.4h28.2M92.7 105.6v2.4M92.7 112.7h9.4M99.7 105.6h7.1M118.5 105.6v7.1h-4.7M167.9 115h11.8v11.8M203.2 105.6h-35.3v7.1M205.5 115h-2.3v7.1M214.9 105.6v2.4h9.4M222 119.7v2.4"/>
<path d="M231.4 110.3v11.8h-16.5M231.4 100.9h7.1v25.9h-47.1M250.2 100.9v30.6h-75.2v-14.1h-7.1M52.7 138.5h14.1v11.7M90.3 129.1h-37.6v7.1M92.7 138.5h-2.4v7M102.1 129.1v2.4h9.4M118.5 133.8v11.7h-16.4M118.5 124.4h7.1v25.8h-47.1M137.3 124.4v30.5h-75.2v-14h-9.4M167.9 126.8v25.8h7.1v14.1h75.2v-30.5M167.9 124.4h2.4v25.8h9.4v11.8"/>
<path d="M167.9 122.1h4.7v18.8h30.6M231.4 136.2h7.1v25.8h-47.1M52.7 150.2v25.9h9.4v14.1h75.2v-30.6M52.7 147.9h2.3v25.8h11.8v11.8M52.7 145.5h4.7v18.8h32.9M109.1 143.2v2.3M118.5 159.6h7.1v25.9h-47.1M205.5 150.2h-2.3v7.1M214.9 140.9v2.3h9.4M222 154.9v2.4M231.4 145.5v11.8h-16.5M92.7 173.7h-2.4v7.1"/>
<path d="M102.1 164.3v2.4h9.4M109.1 178.4v2.4M118.5 169v11.8h-16.4M156.2 173.7h9.4v2.4M165.6 173.7h21.1v2.4M172.6 173.7v2.4M179.7 173.7v2.4M165.6 183.1v2.4h-9.4M172.6 183.1v2.4M179.7 183.1v2.4M186.7 183.1v2.4h-21.1"/>
</g>
<g fill="#800000" stroke="#800000" stroke-width=".21">
<circle cx="73.8" cy="84.5" r=".47"/>
<circle cx="66.8" cy="61" r=".47"/>
<circle cx="66.8" cy="72.7" r=".47"/>
<circle cx="73.8" cy="53.9" r=".47"/>
<circle cx="73.8" cy="42.2" r=".47"/>
<circle cx="57.4" cy="61" r=".47"/>
<circle cx="48" cy="61" r=".47"/>
<circle cx="73.8" cy="72.7" r=".47"/>
<circle cx="57.4" cy="72.7" r=".47"/>
<circle cx="31.5" cy="82.1" r=".47"/>
<circle cx="99.7" cy="30.5" r=".47"/>
<circle cx="118.5" cy="30.5" r=".47"/>
<circle cx="99.7" cy="68" r=".47"/>
<circle cx="99.7" cy="79.8" r=".47"/>
<circle cx="88" cy="42.2" r=".47"/>
<circle cx="99.7" cy="53.9" r=".47"/>
<circle cx="99.7" cy="42.2" r=".47"/>
<circle cx="214.9" cy="51.6" r=".47"/>
<circle cx="222" cy="37.5" r=".47"/>
<circle cx="203.2" cy="44.6" r=".47"/>
<circle cx="191.4" cy="44.6" r=".47"/>
<circle cx="222" cy="51.6" r=".47"/>
<circle cx="191.4" cy="56.3" r=".47"/>
<circle cx="250.2" cy="35.2" r=".47"/>
<circle cx="238.5" cy="35.2" r=".47"/>
<circle cx="179.7" cy="44.6" r=".47"/>
<circle cx="238.5" cy="30.5" r=".47"/>
<circle cx="214.9" cy="86.8" r=".47"/>
<circle cx="222" cy="72.7" r=".47"/>
<circle cx="203.2" cy="79.8" r=".47"/>
<circle cx="191.4" cy="79.8" r=".47"/>
<circle cx="222" cy="86.8" r=".47"/>
<circle cx="191.4" cy="91.5" r=".47"/>
<circle cx="250.2" cy="70.4" r=".47"/>
<circle cx="238.5" cy="70.4" r=".47"/>
<circle cx="214.9" cy="122.1" r=".47"/>
<circle cx="222" cy="108" r=".47"/>
<circle cx="203.2" cy="115" r=".47"/>
<circle cx="191.4" cy="115" r=".47"/>
<circle cx="222" cy="122.1" r=".47"/>
<circle cx="191.4" cy="126.8" r=".47"/>
<circle cx="250.2" cy="105.6" r=".47"/>
<circle cx="238.5" cy="105.6" r=".47"/>
<circle cx="214.9" cy="157.3" r=".47"/>
<circle cx="222" cy="143.2" r=".47"/>
<circle cx="203.2" cy="150.2" r=".47"/>
<circle cx="191.4" cy="150.2" r=".47"/>
<circle cx="222" cy="157.3" r=".47"/>
<circle cx="191.4" cy="162" r=".47"/>
<circle cx="250.2" cy="140.8" r=".47"/>
<circle cx="238.5" cy="140.8" r=".47"/>
<circle cx="102.1" cy="180.8" r=".47"/>
<circle cx="109.1" cy="166.7" r=".47"/>
<circle cx="90.3" cy="173.7" r=".47"/>
<circle cx="78.5" cy="173.7" r=".47"/>
<circle cx="109.1" cy="180.8" r=".47"/>
<circle cx="78.5" cy="185.5" r=".47"/>
<circle cx="137.3" cy="164.3" r=".47"/>
<circle cx="125.6" cy="164.3" r=".47"/>
<circle cx="102.1" cy="145.5" r=".47"/>
<circle cx="109.1" cy="131.5" r=".47"/>
<circle cx="90.3" cy="138.5" r=".47"/>
<circle cx="78.5" cy="138.5" r=".47"/>
<circle cx="109.1" cy="145.5" r=".47"/>
<circle cx="78.5" cy="150.2" r=".47"/>
<circle cx="137.3" cy="129.1" r=".47"/>
<circle cx="125.6" cy="129.1" r=".47"/>
<circle cx="214.9" cy="37.5" r=".47"/>
<circle cx="142" cy="28.1" r=".47"/>
<circle cx="153.8" cy="35.2" r=".47"/>
<circle cx="153.8" cy="28.1" r=".47"/>
<circle cx="179.7" cy="79.8" r=".47"/>
<circle cx="214.9" cy="72.7" r=".47"/>
<circle cx="165.6" cy="35.2" r=".47"/>
<circle cx="177.3" cy="35.2" r=".47"/>
<circle cx="177.3" cy="25.8" r=".47"/>
<circle cx="179.7" cy="115" r=".47"/>
<circle cx="179.7" cy="150.2" r=".47"/>
<circle cx="214.9" cy="143.2" r=".47"/>
<circle cx="214.9" cy="108" r=".47"/>
<circle cx="66.8" cy="173.7" r=".47"/>
<circle cx="66.8" cy="138.5" r=".47"/>
<circle cx="102.1" cy="131.5" r=".47"/>
<circle cx="52.7" cy="129.1" r=".47"/>
<circle cx="66.8" cy="164.3" r=".47"/>
<circle cx="186.7" cy="140.8" r=".47"/>
<circle cx="149.1" cy="89.2" r=".47"/>
<circle cx="167.9" cy="105.6" r=".47"/>
<circle cx="158.5" cy="89.2" r=".47"/>
<circle cx="170.3" cy="70.4" r=".47"/>
<circle cx="149.1" cy="70.4" r=".47"/>
<circle cx="158.5" cy="70.4" r=".47"/>
<circle cx="158.5" cy="79.8" r=".47"/>
<circle cx="158.5" cy="98.6" r=".47"/>
<circle cx="137.3" cy="70.4" r=".47"/>
<circle cx="24.5" cy="108" r=".47"/>
<circle cx="92.7" cy="93.9" r=".47"/>
<circle cx="99.7" cy="112.7" r=".47"/>
<circle cx="106.8" cy="105.6" r=".47"/>
<circle cx="118.5" cy="112.7" r=".47"/>
<circle cx="238.5" cy="65.7" r=".47"/>
<circle cx="238.5" cy="100.9" r=".47"/>
<circle cx="238.5" cy="136.2" r=".47"/>
<circle cx="125.6" cy="124.4" r=".47"/>
<circle cx="125.6" cy="159.6" r=".47"/>
<circle cx="102.1" cy="166.7" r=".47"/>
<circle cx="73.8" cy="30.5" r=".47"/>
<circle cx="66.8" cy="30.5" r=".47"/>
<circle cx="26.8" cy="30.5" r=".47"/>
<circle cx="26.8" cy="37.5" r=".47"/>
<circle cx="156.1" cy="173.7" r=".47"/>
<circle cx="156.1" cy="185.5" r=".47"/>
<circle cx="165.6" cy="185.5" r=".47"/>
<circle cx="186.7" cy="173.7" r=".47"/>
<circle cx="165.6" cy="173.7" r=".47"/>
<circle cx="172.6" cy="173.7" r=".47"/>
<circle cx="179.7" cy="173.7" r=".47"/>
<circle cx="179.7" cy="185.5" r=".47"/>
<circle cx="172.6" cy="185.5" r=".47"/>
<circle cx="48" cy="93.9" r=".47"/>
<circle cx="48" cy="108" r=".47"/>
<circle cx="250.2" cy="166.7" r=".47"/>
<circle cx="52.7" cy="176.1" r=".47"/>
<circle cx="62.1" cy="154.9" r=".47"/>
<circle cx="57.4" cy="30.5" r=".47"/>
<circle cx="109.1" cy="53.9" r=".47"/>
<circle cx="109.1" cy="42.2" r=".47"/>
<circle cx="118.5" cy="42.2" r=".47"/>
<circle cx="118.5" cy="53.9" r=".47"/>
</g>
<path d="M153.8 39.9l.9 .9h.3a1.17 1.17 0 0 0 1.9 .5h.2l.2-.5h.3l.9-.9M156.2 110.3l.4 .5v.2h.3l.4 .5a.74 .74 0 0 0 1 .5v.2h.4v-.2a.75 .75 0 0 0 1-.5l.4-.5h.3v-.2l.5-.5M40.9 133.8l1.4 1.4h.3v.2a2.17 2.17 0 0 0 2.1-.7l.9-.9" fill="none" stroke="#f00" stroke-width=".23"/>
<text font-size="4.2" fill="#000080" x="203.2" y="177.8">SV022iG5-4-DB1</text>
<text font-size="3.8" fill="#000080" x="250.2" y="93">BSM15GP120_B2</text>
<text font-size="2.5" fill="#000080" x="219.6" y="184.8">http://liheming.jimdo.com</text>
<g font-size="2.3" fill="#000080">
<text x="266.7" y="185.2">V1.0</text>
<text x="266.7" y="189.8">1/2</text>
<text x="264.3" y="192.2">李和明</text>
</g>
<g font-size="2.1">
<text x="46.1" y="22.9">1</text>
<text x="113.6" y="22.9">2</text>
<text x="181.1" y="22.9">3</text>
<text x="248.6" y="22.9">4</text>
<text x="14.3" y="42.8">D</text>
<text x="280.1" y="42.8">D</text>
<text x="14.3" y="87.5">C</text>
<text x="280.1" y="87.5">C</text>
<text x="14.3" y="132.1">B</text>
<text x="280.1" y="132.1">B</text>
<text x="14.3" y="176.7">A</text>
<text x="197.3" y="175.5">Title</text>
<text x="280.1" y="176.7">A</text>
<text x="197.3" y="182.6">Size</text>
<text x="209" y="182.6">Number</text>
<text x="256.1" y="182.6">Revision</text>
<text x="197.3" y="189.6">Date:</text>
<text x="197.3" y="192">File:</text>
<text x="198.5" y="186.1">A4</text>
<text x="207.9" y="189.6">7-Jan-2012</text>
<text x="207.9" y="192">D:\变频器\tu20111110\欧美变频器图纸.ddb</text>
<text x="244.3" y="189.6">Sheet</text>
<text x="244.3" y="192">Drawn By:</text>
<text x="250.9" y="189.6">of</text>
<text x="46.1" y="196.6">1</text>
<text x="113.6" y="196.6">2</text>
<text x="181.1" y="196.6">3</text>
<text x="248.6" y="196.6">4</text>
</g>
<g font-size="2.1" fill="#000080">
<text x="78.6" y="29.9">622005189</text>
<text x="80.9" y="27.5">TF1</text>
<text x="90.1" y="27.5">D11</text>
<text x="104.4" y="27.8">L1</text>
<text x="144.4" y="26.9">R2</text>
<text x="167.9" y="29.6">C11</text>
<text x="29.1" y="34.4">C23</text>
<text x="74.6" y="34.6">R56</text>
<text x="90.1" y="34.6">DIODE</text>
<text x="102" y="34.4">C20</text>
<text x="106.8" y="33.2">100uH</text>
<text x="120.9" y="34.4">C21</text>
<text x="144.4" y="33.9">R3</text>
<text x="144.4" y="30.6">10R</text>
<text x="156" y="32.3">D3</text>
<text x="167.9" y="32">33u/25V</text>
<text x="179.7" y="32">C12</text>
<text x="179.7" y="34.4">CAP</text>
<text x="205.6" y="33.9">R26</text>
<text x="240.8" y="33.9">R35</text>
<text x="29.1" y="36.7">103</text>
<text x="36.2" y="38.6">R58</text>
<text x="48" y="38.6">R57</text>
<text x="69.2" y="36.7">C24</text>
<text x="69.2" y="39">103</text>
<text x="74.6" y="36.9">300K</text>
<text x="102" y="36.7">220u/10V</text>
<text x="120.9" y="36.7">220u/10V</text>
<text x="144.4" y="37.6">10R</text>
<text x="149.1" y="41.7">1</text>
<text x="156" y="39.3">RGP02-12</text>
<text x="160.9" y="41.7">12</text>
<text x="181.8" y="41.7">D9</text>
<text x="203.2" y="39.3">TR3</text>
<text x="203.2" y="41.7">ZG</text>
<text x="205.6" y="37.6">20K</text>
<text x="222.7" y="41.7">R25</text>
<text x="232.6" y="39">FET6</text>
<text x="232.6" y="41.4">KW</text>
<text x="240.8" y="37.6">8.2K</text>
<text x="36.2" y="42.3">180K</text>
<text x="48" y="42.3">180K</text>
<text x="149.1" y="44">2</text>
<text x="149.1" y="46.3">3</text>
<text x="160.9" y="46.3">10</text>
<text x="160.9" y="44">11</text>
<text x="193.8" y="43.3">R27</text>
<text x="193.8" y="47">40.2K</text>
<text x="222.7" y="44">15K</text>
<text x="36.2" y="48">R60</text>
<text x="36.2" y="51.7">180K</text>
<text x="48" y="48">R59</text>
<text x="48" y="51.7">180K</text>
<text x="58.1" y="53.4">R55</text>
<text x="66.8" y="48.4">D13</text>
<text x="66.8" y="50.8">DIODE</text>
<text x="90.1" y="51.1">D12</text>
<text x="99.7" y="53.2">220u/25V</text>
<text x="102" y="50.8">C22</text>
<text x="109.1" y="53.2">150u/25V</text>
<text x="111.5" y="50.8">C2</text>
<text x="120.9" y="48.4">C1</text>
<text x="120.9" y="50.8">104</text>
<text x="149.1" y="51.1">4</text>
<text x="149.1" y="53.4">5</text>
<text x="153.8" y="48.7">PC3</text>
<text x="153.8" y="51.1">A314J</text>
<text x="160.9" y="53.4">8</text>
<text x="160.9" y="51.1">9</text>
<text x="181.8" y="48.7">B3</text>
<text x="205.6" y="50.3">R24</text>
<text x="58.1" y="55.7">180K</text>
<text x="90.1" y="58.1">DIODE</text>
<text x="149.1" y="55.7">6</text>
<text x="160.9" y="55.7">7</text>
<text x="182" y="55">R36</text>
<text x="182" y="58.8">120R</text>
<text x="205.6" y="54.1">4.7K</text>
<text x="31.5" y="60.5">TR8</text>
<text x="31.5" y="62.8">ZG</text>
<text x="48.7" y="65.1">R48</text>
<text x="59.5" y="64.9">ZD3</text>
<text x="67.5" y="65.1">R49</text>
<text x="75" y="64.9">FET99</text>
<text x="90.1" y="65.1">D14</text>
<text x="48.7" y="67.5">680R</text>
<text x="59.5" y="67.2">Y6</text>
<text x="67.5" y="67.5">33K</text>
<text x="75" y="67.2">K2605</text>
<text x="102" y="71.9">C25</text>
<text x="139.4" y="67.5">D2</text>
<text x="205.6" y="69.1">R22</text>
<text x="240.8" y="69.1">R3</text>
<text x="50.3" y="76.6">C17</text>
<text x="59.8" y="76.6">C14</text>
<text x="67.5" y="76.9">R52</text>
<text x="74.6" y="76.9">R54</text>
<text x="90.1" y="72.2">DIODE</text>
<text x="102" y="74.3">68u/35V</text>
<text x="137.1" y="74.5">RGP02-12</text>
<text x="151.5" y="76.6">C9</text>
<text x="160.9" y="76.6">C10</text>
<text x="181.8" y="76.9">D6</text>
<text x="203.2" y="74.5">TR2</text>
<text x="203.2" y="76.9">ZG</text>
<text x="205.6" y="72.9">20K</text>
<text x="222.7" y="76.9">R21</text>
<text x="232.6" y="74.3">FET5</text>
<text x="232.6" y="76.6">KW</text>
<text x="240.8" y="72.9">8.2K</text>
<text x="50.3" y="79">CAP</text>
<text x="59.8" y="79">CAP</text>
<text x="67.5" y="79.2">10R</text>
<text x="74.6" y="79.2">10R</text>
<text x="149.1" y="79">33u/25V</text>
<text x="160.9" y="79">CAP</text>
<text x="181.8" y="83.9">B3</text>
<text x="193.8" y="78.5">R23</text>
<text x="193.8" y="82.3">40.2K</text>
<text x="222.7" y="79.2">15K</text>
<text x="32.3" y="86.3">R47</text>
<text x="32.3" y="88.6">510R</text>
<text x="139.4" y="86.3">D1</text>
<text x="205.6" y="85.5">R20</text>
<text x="205.6" y="89.3">4.7K</text>
<text x="36" y="90.9">D10</text>
<text x="137.1" y="93.3">RGP02-12</text>
<text x="151.5" y="95.4">C8</text>
<text x="160.9" y="93.1">C7</text>
<text x="160.9" y="95.4">CAP</text>
<text x="182" y="90.3">R34</text>
<text x="182" y="94">120R</text>
<text x="36" y="98">B3</text>
<text x="93.4" y="98">R53</text>
<text x="93.4" y="100.3">510R</text>
<text x="107.4" y="98">R51</text>
<text x="107.4" y="100.3">2.61K</text>
<text x="149.1" y="97.8">33u/25V</text>
<text x="26.8" y="106.7">R46</text>
<text x="38.4" y="105.3">ZD2</text>
<text x="78.3" y="106.2">PC4</text>
<text x="109.1" y="104.3">R50</text>
<text x="205.6" y="104.3">R19</text>
<text x="240.8" y="104.3">R31</text>
<text x="26.8" y="110.4">4.7K</text>
<text x="38.4" y="111.9">Z11</text>
<text x="102" y="109.5">C15</text>
<text x="102" y="111.9">CAP</text>
<text x="109.1" y="108.1">2.49K</text>
<text x="151.5" y="112.1">1</text>
<text x="163.2" y="112.1">12</text>
<text x="181.8" y="112.1">D7</text>
<text x="193.8" y="113.7">R18</text>
<text x="203.2" y="109.7">TR1</text>
<text x="203.2" y="112.1">ZG</text>
<text x="205.6" y="108.1">20K</text>
<text x="222.7" y="112.1">R17</text>
<text x="232.6" y="109.5">FET4</text>
<text x="232.6" y="111.9">KW</text>
<text x="240.8" y="108.1">8.2K</text>
<text x="78.3" y="115.6">P181</text>
<text x="104.1" y="116.6">REF1</text>
<text x="104.1" y="118.9">TL431</text>
<text x="151.5" y="114.5">2</text>
<text x="151.5" y="116.8">3</text>
<text x="156.1" y="119.1">PC2</text>
<text x="163.2" y="116.8">10</text>
<text x="163.2" y="114.5">11</text>
<text x="181.8" y="119.1">B3</text>
<text x="193.8" y="117.5">40.2K</text>
<text x="222.7" y="114.5">15K</text>
<text x="151.5" y="121.5">4</text>
<text x="151.5" y="123.9">5</text>
<text x="156.1" y="121.5">A314J</text>
<text x="163.2" y="123.9">8</text>
<text x="163.2" y="121.5">9</text>
<text x="182" y="125.5">R32</text>
<text x="205.6" y="120.7">R13</text>
<text x="205.6" y="124.6">4.7K</text>
<text x="92.6" y="127.9">R15</text>
<text x="92.6" y="131.6">20K</text>
<text x="127.9" y="127.9">R40</text>
<text x="127.9" y="131.6">8.2K</text>
<text x="151.5" y="126.2">6</text>
<text x="163.2" y="126.2">7</text>
<text x="182" y="129.2">10R2</text>
<text x="36.2" y="135.6">1</text>
<text x="36.2" y="137.9">2</text>
<text x="48" y="137.9">11</text>
<text x="48" y="135.6">12</text>
<text x="68.9" y="135.6">D5</text>
<text x="80.9" y="137.3">R7</text>
<text x="90.3" y="133.2">TR5</text>
<text x="90.3" y="135.6">ZG</text>
<text x="109.8" y="135.6">R8</text>
<text x="109.8" y="137.9">15K</text>
<text x="119.7" y="133">FET2</text>
<text x="119.7" y="135.3">KW</text>
<text x="36.2" y="140.3">3</text>
<text x="40.9" y="142.6">PC1</text>
<text x="48" y="140.3">10</text>
<text x="68.9" y="142.6">B3</text>
<text x="80.9" y="141">40.2K</text>
<text x="205.6" y="139.5">R16</text>
<text x="205.6" y="143.4">20K</text>
<text x="240.8" y="139.5">R41</text>
<text x="240.8" y="143.4">8.2K</text>
<text x="36.2" y="145">4</text>
<text x="36.2" y="147.3">5</text>
<text x="36.2" y="149.7">6</text>
<text x="40.9" y="145">A314J</text>
<text x="48" y="149.7">7</text>
<text x="48" y="147.3">8</text>
<text x="48" y="145">9</text>
<text x="69.2" y="148.9">R29</text>
<text x="92.6" y="144.3">R9</text>
<text x="92.6" y="148">4.7K</text>
<text x="181.8" y="147.3">D6</text>
<text x="193.8" y="148.9">R11</text>
<text x="203.2" y="145">TR6</text>
<text x="203.2" y="147.3">ZG</text>
<text x="222.7" y="147.3">R12</text>
<text x="222.7" y="149.7">15K</text>
<text x="232.6" y="144.7">FET3</text>
<text x="232.6" y="147.1">KW</text>
<text x="69.2" y="152.8">120R</text>
<text x="181.8" y="154.4">B3</text>
<text x="193.8" y="152.8">40.2K</text>
<text x="182" y="160.7">R30</text>
<text x="205.6" y="156.1">R10</text>
<text x="205.6" y="159.8">4.7K</text>
<text x="92.6" y="163.1">R14</text>
<text x="92.6" y="166.8">20K</text>
<text x="127.9" y="163.1">R38</text>
<text x="127.9" y="166.8">8.2K</text>
<text x="182" y="164.4">120R</text>
<text x="68.9" y="170.8">D4</text>
<text x="80.9" y="172.5">R4</text>
<text x="90.3" y="168.5">TR4</text>
<text x="90.3" y="170.8">ZG</text>
<text x="109.8" y="170.8">R5</text>
<text x="109.8" y="173.2">15K</text>
<text x="119.7" y="168.2">FET1</text>
<text x="119.7" y="170.6">KW</text>
<text x="146.7" y="172.5">R1</text>
<text x="68.9" y="177.9">B3</text>
<text x="80.9" y="176.2">40.2K</text>
<text x="92.6" y="179.5">R6</text>
<text x="146.7" y="176.2">100R</text>
<text x="69.2" y="184.2">R28</text>
<text x="92.6" y="183.2">4.7K</text>
<text x="158.2" y="182.3">ZD1</text>
<text x="158.2" y="184.7">ZENER2</text>
<text x="167.9" y="180">C6</text>
<text x="167.9" y="182.3">104</text>
<text x="175" y="180">C5</text>
<text x="175" y="182.3">104</text>
<text x="182" y="180">C4</text>
<text x="182" y="182.3">104</text>
<text x="189.1" y="180">C3</text>
<text x="189.1" y="182.3">104</text>
<text x="69.2" y="188">120R</text>
</g>
<g font-size="2.1" fill="#800000">
<text x="134.8" y="28.7">+18V</text>
<text x="156.6" y="28.7">V1</text>
<text x="180.2" y="26.3">E1</text>
<text x="22.8" y="31.1">P</text>
<text x="121.3" y="31.1">+5V</text>
<text x="241.3" y="31.1">G1 E1</text>
<text x="19.7" y="38.1">DCN</text>
<text x="140.4" y="45.1">+5V</text>
<text x="141.1" y="47.5">G1'</text>
<text x="140.4" y="52.2">+5V</text>
<text x="121.3" y="54.5">+18V</text>
<text x="141.1" y="54.5">G3'</text>
<text x="121.3" y="68.7">P24</text>
<text x="132.2" y="71">V1</text>
<text x="241.3" y="66.3">G3 E3</text>
<text x="121.3" y="80.4">CM</text>
<text x="157.3" y="83.9">E3</text>
<text x="91" y="90.9">+5V</text>
<text x="241.3" y="101.5">G5 E5</text>
<text x="157.3" y="102.7">E5</text>
<text x="142.7" y="115.6">+5V</text>
<text x="143.4" y="118">G5'</text>
<text x="128.4" y="125">G4 E4</text>
<text x="142.7" y="122.7">+5V</text>
<text x="143.4" y="125">G2'</text>
<text x="51.5" y="126.2">V2</text>
<text x="185.6" y="137.9">V2</text>
<text x="241.3" y="136.8">G2 E2</text>
<text x="27.5" y="139.1">+5V</text>
<text x="28.2" y="141.5">G4'</text>
<text x="27.5" y="146.1">+5V</text>
<text x="28.2" y="148.5">G6'</text>
<text x="65.6" y="161.4">V2</text>
<text x="128.4" y="160.3">G6 E6</text>
<text x="142.2" y="170.8">+18V</text>
<text x="189.6" y="174.3">V2</text>
</g>
</svg>
